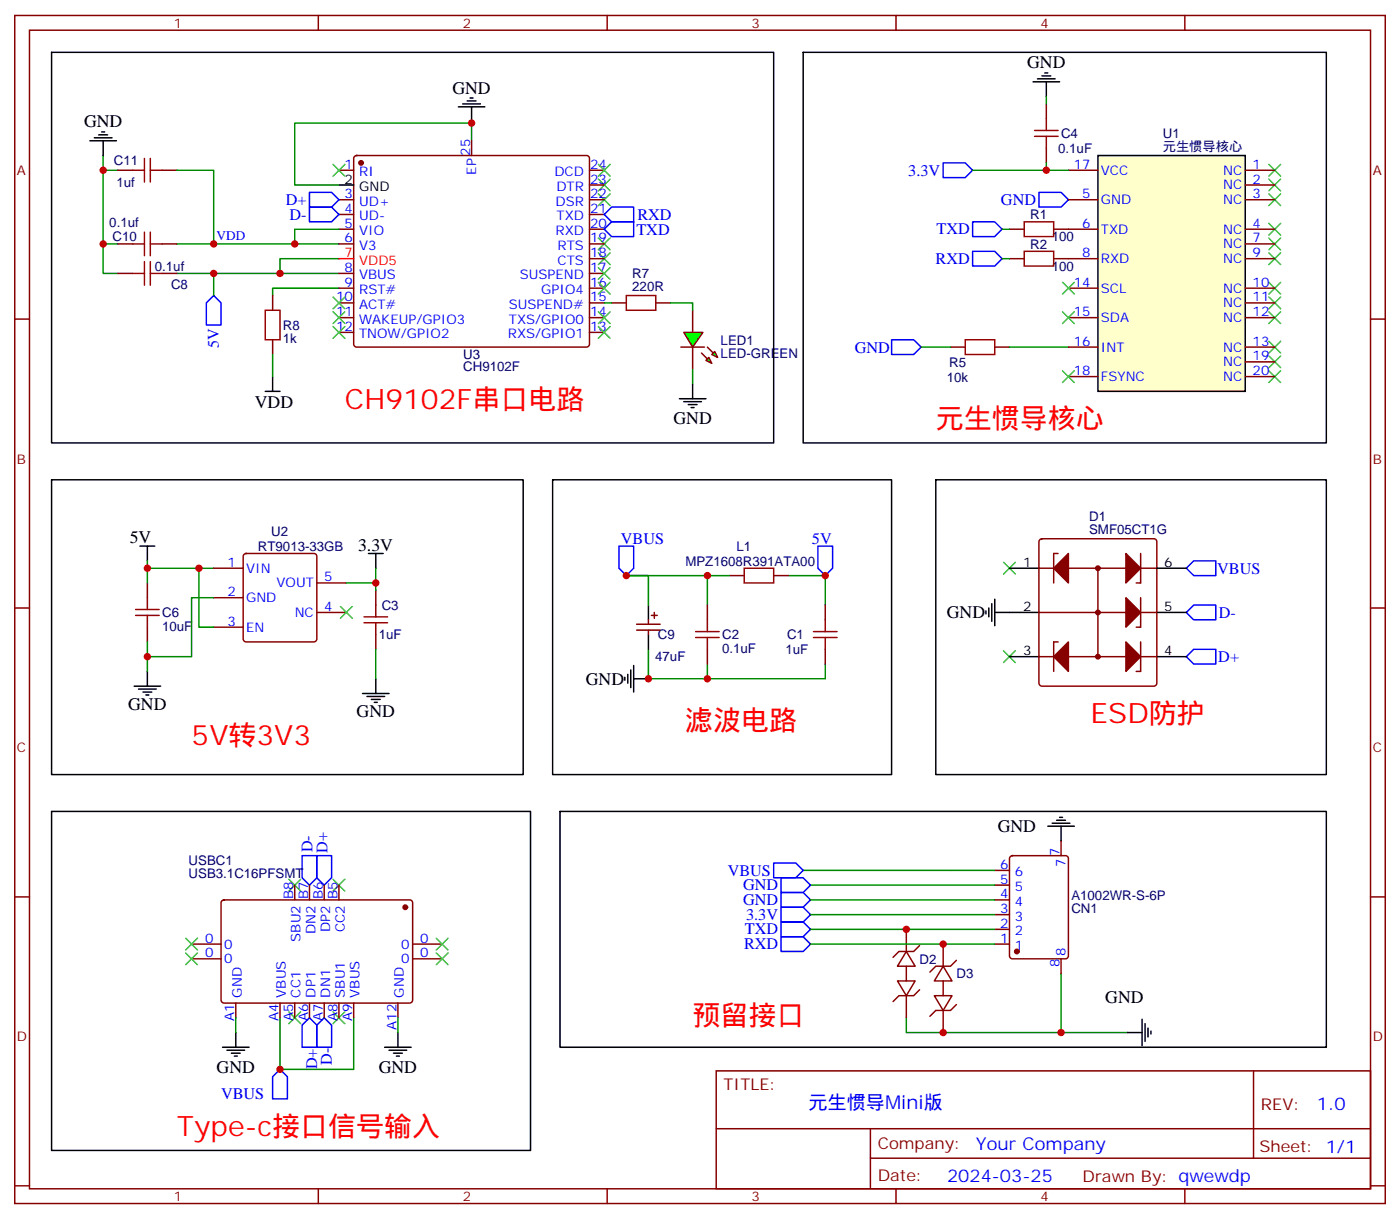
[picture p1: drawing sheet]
<svg xmlns="http://www.w3.org/2000/svg" width="335mm" height="292mm" viewBox="0 0 335 292" stroke-linecap="round" stroke-linejoin="round" font-family="sans-serif">
<g fill="none" stroke="#3c3" stroke-width=".35">
<path d="M303.7 39.3l2.9 2.9M306.6 39.3l-2.9 2.9M303.7 57l2.9 2.8M303.7 53.4l2.9 2.9M303.7 46.4l2.9 2.8M303.7 42.9l2.9 2.8M306.6 57l-2.9 2.8M306.6 53.4l-2.9 2.9M306.6 46.4l-2.9 2.8M306.6 42.9l-2.9 2.8M303.7 74.6l2.9 2.8M303.7 71.1l2.9 2.8"/>
<path d="M303.7 67.6l2.9 2.8M303.7 60.5l2.9 2.8M306.6 74.6l-2.9 2.8M306.6 71.1l-2.9 2.8M306.6 67.6l-2.9 2.8M306.6 60.5l-2.9 2.8M303.7 88.7l2.9 2.8M303.7 85.2l2.9 2.8M303.7 81.7l2.9 2.8M306.6 88.7l-2.9 2.8M306.6 85.2l-2.9 2.8M306.6 81.7l-2.9 2.8"/>
</g>
<path d="M247.6 32.6h5.7M247.6 31.2h5.7M250.5 28.4v2.8M250.5 32.6v2.9M245.2 53.1h7v3.5h-7zM245.2 60.1h7v3.6h-7zM231.1 81.3h7v3.5h-7z" fill="none" stroke="#a10000" stroke-width=".35"/>
<path d="M250.5 24.9v3.5M250.5 35.5v3.5M241.7 54.9h3.5M252.2 54.9h3.6M241.7 61.9h3.5M252.2 61.9h3.6M227.5 83.1h3.6M238.1 83.1h3.6" fill="none" stroke="#870000" stroke-width=".35"/>
<path d="M225.8 39h5.3l1.7 1.7-1.7 1.8h-5.3zM232.8 53.1h5.3l1.8 1.8-1.8 1.7h-5.3zM248.7 46h5.3l1.8 1.8-1.8 1.8h-5.3zM232.8 60.1h5.3l1.8 1.8-1.8 1.8h-5.3zM213.4 81.3h5.3l1.8 1.8-1.8 1.7h-5.3z" fill="none" stroke="#00f" stroke-width=".35"/>
<path d="M220.5 83.1h7M241.7 83.1h14.1" fill="none" stroke="#008700" stroke-width=".35"/>
<path d="M247.3 19.6h6.3M248.4 18.9h4.2M249.4 18.2h2.1M250.1 17.5h.7M250.5 19.6v3.5" fill="none" stroke="#000" stroke-width=".35"/>
<path d="M262.8 37.2h35.3v56.5h-35.3z" fill="#ffc" stroke="#000" stroke-width=".35"/>
<g fill="none" stroke="#870000" stroke-width=".35">
<path d="M255.8 40.7h7M255.8 47.8h7M255.8 54.9h7M298.1 40.7h7.1M298.1 44.3h7.1M298.1 47.8h7.1M298.1 54.9h7.1M298.1 58.4h7.1M255.8 61.9h7M255.8 69h7M255.8 76h7M298.1 61.9h7.1"/>
<path d="M298.1 69h7.1M298.1 72.5h7.1M298.1 76h7.1M255.8 83.1h7M255.8 90.1h7M298.1 83.1h7.1M298.1 90.1h7.1M298.1 86.6h7.1"/>
</g>
<path d="M240.2 134.6l2.9 2.8M243.1 134.6l-2.9 2.8M240.2 155.8l2.9 2.8M243.1 155.8l-2.9 2.8" fill="none" stroke="#3c3" stroke-width=".35"/>
<path d="M284 136l1.8-1.8h5.2v3.6h-5.2zM284 146.6l1.8-1.8h5.2v3.5h-5.2zM284 157.2l1.8-1.8h5.2v3.5h-5.2z" fill="none" stroke="#00f" stroke-width=".35"/>
<path d="M236 146.2v.7M236.7 145.5v2.1M237.4 144.5v4.2M238.1 146.6h3.6M238.1 143.4v6.4" fill="none" stroke="#000" stroke-width=".35"/>
<path d="M248.9 129.1l.5-.2h26.8a.71 .71 0 0 1 .7 .7v33.9a.76 .76 0 0 1-.7 .7h-26.8a.76 .76 0 0 1-.7-.7v-33.9z" fill="#fff" stroke="#870000" stroke-width=".35"/>
<g fill="none" stroke="#000" stroke-width=".35">
<path d="M63.5 93.7h3.5M65.3 90.1v3.6M33.5 130.7h3.5M35.3 130.7v3.5M88.2 132.5h3.5M90 132.5v3.5M241.7 136h7M276.9 136h7.1M151.7 159.3v6.3M155.2 144.8v3.5M155.2 151.9v3.5M241.7 146.6h7"/>
<path d="M241.7 157.2h7M276.9 146.6h7.1M276.9 157.2h7.1M32.1 164.2h6.4M33.2 164.9h4.2M34.2 165.6h2.1M34.9 166.3h.7M35.3 160.7v3.5M86.8 166h6.3M87.8 166.7h4.3M88.9 167.4h2.1M89.6 168.1h.7"/>
<path d="M90 162.5v3.5M149.6 162.1v.7M150.3 161.4v2.1M151 160.3v4.3M151.7 162.5h3.5M53.3 250.6h6.3M54.3 251.4h4.3M55.4 252.1h2.1M56.1 252.8h.7M56.4 247.1v3.5M92.1 250.6h6.3M93.1 251.4h4.3"/>
<path d="M94.2 252.1h2.1M94.9 252.8h.7M95.2 247.1v3.5"/>
</g>
<g fill="none" stroke="#870000" stroke-width=".35">
<path d="M65.3 70.7v3.6M165.8 74.3v5.3M65.3 81.3v3.5M165.8 83.1v5.3M35.3 139.5v3.6M51.2 136h7M58.4 132.7l.5-.2h16.2a.71 .71 0 0 1 .7 .7v19.7a.76 .76 0 0 1-.7 .7h-16.2a.76 .76 0 0 1-.7-.7v-19.7zM75.8 139.5h7.1M174.6 137.8h3.6M185.2 137.8h3.5M248.7 136h28.2M253.3 132.5h-1.1v7"/>
<path d="M262.8 136v21.2M273 132.5v7h-1M35.3 150.1v3.5M51.2 150.1h7M51.2 143.1h7M75.8 146.6h7.1M90 141.3v3.5M90 151.9v3.5M152.4 149.4h5.6M152.4 150.8h5.6M155.2 148.3v1.1M155.2 150.8v1.1"/>
<path d="M155.9 147.3h1.4M156.6 146.6v1.4M169.3 144.8v3.5M169.3 155.4v3.5M197.6 144.8v3.5M197.6 155.4v3.5M248.7 157.2h28.2M248.7 146.6h28.2M253.3 153.6h-1.1v7.1M273 143.1v7h-1M273 153.6v7.1h-1M53.2 215.6l.4-.2h44.5a.71 .71 0 0 1 .7 .7v23.3a.76 .76 0 0 1-.7 .7h-44.5a.76 .76 0 0 1-.7-.7v-23.3z"/>
<path d="M70.6 211.8v3.6M74.1 211.8v3.6M77.6 211.8v3.6M81.1 211.8v3.6M45.9 226h7M45.9 229.5h7M98.8 226h7M98.8 229.5h7M56.4 240.1v3.5M67 240.1v3.5M70.6 240.1v3.5M74.1 240.1v3.5"/>
<path d="M77.6 240.1v3.5M81.1 240.1v3.5M84.7 240.1v3.5M95.2 240.1v3.5"/>
<circle cx="262.8" cy="136" r=".35"/>
<circle cx="262.8" cy="146.6" r=".35"/>
<circle cx="262.8" cy="157.2" r=".35"/>
</g>
<g fill="#870000" stroke="#870000" stroke-width=".35">
<path d="M252.2 136l3.6-3.5v7z"/>
<path d="M269.5 132.5l3.5 3.5-3.5 3.5z"/>
<path d="M269.5 153.6l3.5 3.6-3.5 3.5z"/>
<path d="M252.2 157.2l3.6-3.6v7.1z"/>
<path d="M269.5 143.1l3.5 3.5-3.5 3.5z"/>
<circle cx="262.8" cy="136" r=".53"/>
<circle cx="262.8" cy="146.6" r=".53"/>
<circle cx="262.8" cy="157.2" r=".53"/>
<circle cx="97" cy="217.1" r=".53"/>
</g>
<path d="M148.2 130.7h3.5v5.3l-1.8 1.8-1.7-1.8zM195.8 130.7h3.5v5.3l-1.7 1.8-1.8-1.8zM72.3 204.8h3.5v5.3l-1.7 1.7-1.8-1.7zM75.8 204.8h3.6v5.3l-1.8 1.7-1.8-1.7zM67 255.9l1.8 1.8v5.3h-3.5v-5.3zM74.1 243.6l1.7 1.8v5.2h-3.5v-5.2zM77.6 243.6l1.8 1.8v5.2h-3.6v-5.2z" fill="none" stroke="#00f" stroke-width=".35"/>
<g fill="none" stroke="#008700" stroke-width=".35">
<path d="M250.5 39v1.7M232.8 40.7h23M239.9 54.9h1.8M42.3 65.4h38.8M81.1 61.9h-14.1v3.5M81.1 69h-15.8v1.7M239.9 61.9h1.8M65.3 84.8v5.3M35.3 134.2v1.8h15.9M35.3 136v3.5M47.6 136v14.1h3.6M90 136v3.5h-7.1"/>
<path d="M90 139.5v1.8M169.3 137.8v7M174.6 137.8h-24.7h5.3v7M188.7 137.8h8.9v7M35.3 153.6v7.1M51.2 143.1h-5.3v14.1h-10.6M90 155.4v7.1M155.2 155.4v7.1h42.4v-3.6M169.3 158.9v3.6M56.4 243.6v3.5M67 243.6v12.3h17.7v-12.3M95.2 243.6v3.5"/>
</g>
<g fill="none" stroke="#3c3" stroke-width=".35">
<path d="M143.2 57l2.8 2.8M143.2 46.4l2.8 2.8M143.2 42.9l2.8 2.8M146 57l-2.8 2.8M146 46.4l-2.8 2.8M146 42.9l-2.8 2.8M143.2 60.5l2.8 2.8M146 60.5l-2.8 2.8M81.5 145.2l2.8 2.8M84.3 145.2l-2.8 2.8M69.1 210.4l2.9 2.9M72 210.4l-2.9 2.9"/>
<path d="M79.7 210.4l2.8 2.9M82.5 210.4l-2.8 2.9M44.4 224.5l2.9 2.9M44.4 228.1l2.9 2.8M47.3 224.5l-2.9 2.9M47.3 228.1l-2.9 2.8M104.4 224.5l2.8 2.9M104.4 228.1l2.8 2.8M107.2 224.5l-2.8 2.9M107.2 228.1l-2.8 2.8M69.1 242.2l2.9 2.8M72 242.2l-2.9 2.8"/>
<path d="M79.7 242.2l2.8 2.8M82.5 242.2l-2.8 2.8"/>
</g>
<g fill="none" stroke="#a10000" stroke-width=".35">
<path d="M63.5 74.3h3.5v7h-3.5zM178.2 136h7v3.5h-7zM32.5 147.3h5.6M32.5 145.9h5.6M35.3 143.1v2.8M35.3 147.3v2.8M87.1 149h5.7M87.1 147.6h5.7M90 144.8v2.8M90 149v2.9M166.5 152.6h5.7M166.5 151.2h5.7"/>
<path d="M169.3 148.3v2.9M169.3 152.6v2.8M194.7 152.6h5.7M194.7 151.2h5.7M197.6 148.3v2.9M197.6 152.6v2.8"/>
</g>
<path d="M50.8 58.4h.7M51.2 58v.7" fill="none" stroke="#000" stroke-width=".24"/>
<g fill="#0f0" stroke="#870000" stroke-width=".35">
<path d="M169 86.3l.7-.8 .7 1.5z"/>
<path d="M171.1 84.1l.7 1.4-1.4-.7z"/>
</g>
<g fill="#870000" stroke="#870000" stroke-width=".35">
<path d="M167.9 84.5l1.4 1.4z"/>
<path d="M169.3 83.1l1.4 1.4z"/>
</g>
<path d="M163 83.1h5.6z" fill="#f00" stroke="#870000" stroke-width=".35"/>
<path d="M163.7 79.6h4.6l-2.5 3.5z" fill="#0f0" stroke="#870000" stroke-width=".35"/>
<g fill="none" stroke="#a10000" stroke-width=".35">
<path d="M34.6 37.9v5.7M36 37.9v5.7M31.7 40.7h2.9M31.7 58.4h2.9M34.6 55.6v5.6M36 55.6v5.6M36 40.7h2.8M36 58.4h2.8M31.7 65.4h2.9M34.6 62.6v5.7M36 62.6v5.7M36 65.4h2.8"/>
<path d="M149.9 70.7h7.1v3.6h-7.1z"/>
</g>
<g fill="none" stroke="#870000" stroke-width=".35">
<path d="M3.5 3.7h328.1v284.3h-328.1zM7.1 7.2h321v277.3h-321zM76.2 3.7v3.5M145.3 3.7v3.5M214.5 3.7v3.5M283.6 3.7v3.5M84.9 37.4l.5-.2h55a.71 .71 0 0 1 .7 .7v44.5a.76 .76 0 0 1-.7 .7h-55a.76 .76 0 0 1-.7-.7v-44.5zM112.9 33.7v3.5M28.2 40.7h3.5M28.2 58.4h3.5M38.8 40.7h3.5M38.8 58.4h3.5"/>
<path d="M81.1 40.7h3.6M81.1 58.4h3.6M81.1 47.8h3.6M81.1 51.3h3.6M81.1 54.9h3.6M141.1 40.7h3.5M141.1 58.4h3.5M141.1 47.8h3.5M141.1 51.3h3.5M141.1 54.9h3.5M141.1 44.3h3.5M3.5 76.4h3.6"/>
<path d="M28.2 65.4h3.5M38.8 65.4h3.5M81.1 72.5h3.6M81.1 65.4h3.6M81.1 69h3.6M81.1 76h3.6M81.1 79.6h3.6M141.1 72.5h3.5M141.1 65.4h3.5M141.1 69h3.5M141.1 76h3.5M141.1 79.6h3.5"/>
<path d="M141.1 61.9h3.5M146.4 72.5h3.5M157 72.5h3.5M328.1 76.4h3.5M3.5 145.5h3.6M328.1 145.5h3.5M3.5 214.7h3.6M238.1 218.9h3.6M238.1 215.4h3.6M238.1 211.8h3.6M238.1 208.3h3.6M241.9 205l.5-.2h12.7a.71 .71 0 0 1 .7 .7v23.3a.76 .76 0 0 1-.7 .7h-12.7a.76 .76 0 0 1-.7-.7v-23.3z"/>
<path d="M254 201.3v3.5M328.1 214.7h3.5M214.8 234.8h4.3l-2.1 3.5zM217 227.7l2.1 3.5h-4.3zM217 222.4v5.3M217 231.2v3.6M217 238.3v5.3M220.1 236.9l-1.4 1.4h-3.5l-1.4 1.4M220.1 226.3l-1.4 1.4h-3.5l-1.4 1.4M223.7 238.3h4.2l-2.1 3.5zM225.8 231.2l2.1 3.6h-4.2zM225.8 226v5.2"/>
<path d="M225.8 234.8v3.5M229 229.8l-1.5 1.4h-3.5l-1.4 1.5M238.1 226h3.6M238.1 222.4h3.6M254 229.5v3.5M171.4 256.3h156.7v28.2h-156.7zM225.8 241.8v5.3M229 240.4l-1.5 1.4h-3.5l-1.4 1.4M300.1 256.3v20.9M171.5 270.1h156.5M208.4 277.2h119.6M208.4 270.1v14.2"/>
<path d="M3.5 283.8h3.6M76.2 284.5v3.5M145.3 284.5v3.5M214.5 284.5v3.5M283.6 284.5v3.5M328.1 283.8h3.5"/>
</g>
<g fill="none" stroke="#000" stroke-width=".35">
<path d="M12.3 12.5h172.9v93.5h-172.9zM192.3 12.5h125.2v93.5h-125.2zM21.5 33.7h6.4M22.6 33h4.2M23.6 32.3h2.2M24.3 31.6h.7M24.7 33.7v3.5M109.7 25.6h6.4M110.8 24.9h4.2M111.8 24.2h2.1M112.5 23.5h.7M112.9 25.6v3.5"/>
<path d="M81.1 44.3h3.6M162.6 95.4h6.4M163.7 96.1h4.2M164.7 96.8h2.2M165.5 97.5h.7M165.8 91.9v3.5M12.3 114.8h112.9v70.6h-112.9zM132.3 114.8h81.1v70.6h-81.1zM224 114.8h93.5v70.6h-93.5zM12.3 194.2h114.7v81.1h-114.7zM134.1 194.2h183.4v56.4h-183.4zM250.8 197.7h6.4"/>
<path d="M251.9 197h4.2M252.9 196.3h2.2M253.6 195.6h.8M254 197.7v3.6M269.9 247.1h3.5M273.4 243.9v6.4M274.1 245v4.2M274.8 246.1v2.1M275.5 246.8v.7"/>
</g>
<g fill="none" stroke="#008700" stroke-width=".35">
<path d="M24.7 37.2v3.5h3.5M112.9 29.5h-42.3v14.8h10.5M112.9 29.1v4.6M250.5 23.1v1.8M24.7 40.7v24.7h3.5M24.7 58.4h3.5M42.3 40.7h8.9v17.7M42.3 58.4h38.8M81.1 54.9h-10.5v3.5M51.2 65.4v5.3M144.6 72.5h1.8M160.5 72.5h5.3v1.8"/>
<path d="M165.8 88.4v3.5M192.3 208.3h45.8M194 218.9h44.1M194 215.4h44.1M194 211.8h44.1M194 226h44.1M194 222.4h44.1M254 233v14.1M217 243.6v3.5h52.9"/>
</g>
<g fill="#870000" stroke="#870000" stroke-width=".35">
<circle cx="86.4" cy="39" r=".53"/>
<circle cx="243.4" cy="227.7" r=".53"/>
</g>
<path d="M81.1 61.9h3.6" fill="none" stroke="#f00" stroke-width=".35"/>
<g fill="none" stroke="#3c3" stroke-width=".35">
<path d="M79.7 39.3l2.8 2.9M82.5 39.3l-2.8 2.9M143.2 39.3l2.8 2.9M146 39.3l-2.8 2.9M79.7 71.1l2.8 2.8M79.7 74.6l2.8 2.8M79.7 78.1l2.8 2.9M82.5 71.1l-2.8 2.8M82.5 74.6l-2.8 2.8M82.5 78.1l-2.8 2.9M143.2 64l2.8 2.9M143.2 67.6l2.8 2.8"/>
<path d="M143.2 74.6l2.8 2.8M143.2 78.1l2.8 2.9M146 64l-2.8 2.9M146 67.6l-2.8 2.8M146 74.6l-2.8 2.8M146 78.1l-2.8 2.9M254.4 67.6l2.8 2.8M254.4 74.6l2.8 2.8M257.2 67.6l-2.8 2.8M257.2 74.6l-2.8 2.8M254.4 88.7l2.8 2.8M257.2 88.7l-2.8 2.8"/>
</g>
<path d="M74.1 46h5.3l1.7 1.8-1.7 1.8h-5.3zM74.1 49.6h5.3l1.7 1.7-1.7 1.8h-5.3zM144.6 54.9l1.8-1.8h5.3v3.5h-5.3zM144.6 51.3l1.8-1.7h5.3v3.5h-5.3zM51.2 70.7l1.7 1.8v5.3h-3.5v-5.3zM185.2 206.6h5.3l1.8 1.7-1.8 1.8h-5.3zM187 213.6h5.3l1.7 1.8-1.7 1.7h-5.3zM187 217.1h5.3l1.7 1.8-1.7 1.8h-5.3zM187 210.1h5.3l1.7 1.7-1.7 1.8h-5.3zM187 220.7h5.3l1.7 1.7-1.7 1.8h-5.3zM187 224.2h5.3l1.7 1.8-1.7 1.7h-5.3z" fill="none" stroke="#00f" stroke-width=".35"/>
<g fill="#c00">
<circle cx="67" cy="255.9" r=".88"/>
<circle cx="155.2" cy="162.5" r=".88"/>
<circle cx="169.3" cy="162.5" r=".88"/>
<circle cx="169.3" cy="137.8" r=".88"/>
<circle cx="149.9" cy="137.8" r=".88"/>
<circle cx="35.3" cy="136" r=".88"/>
<circle cx="90" cy="139.5" r=".88"/>
<circle cx="35.3" cy="157.2" r=".88"/>
<circle cx="47.6" cy="136" r=".88"/>
<circle cx="197.6" cy="137.8" r=".88"/>
<circle cx="250.5" cy="40.7" r=".88"/>
<circle cx="67" cy="65.4" r=".88"/>
<circle cx="112.9" cy="29.5" r=".88"/>
<circle cx="225.8" cy="226" r=".88"/>
<circle cx="217" cy="222.4" r=".88"/>
<circle cx="254" cy="247.1" r=".88"/>
<circle cx="225.8" cy="247.1" r=".88"/>
<circle cx="51.2" cy="58.4" r=".88"/>
<circle cx="70.6" cy="58.4" r=".88"/>
<circle cx="24.7" cy="40.7" r=".88"/>
<circle cx="24.7" cy="58.4" r=".88"/>
<circle cx="51.2" cy="65.4" r=".88"/>
</g>
<g font-size="6.7" fill="#f00">
<text x="82.5" y="97.9">CH9102F串口电路</text>
<text x="224" y="102.5">元生惯导核心</text>
<text x="261.1" y="173">ESD防护</text>
<text x="45.9" y="178.3">5V转3V3</text>
<text x="164" y="174.8">滤波电路</text>
<text x="165.8" y="245.4">预留接口</text>
<text x="42.3" y="271.8">Type-c接口信号输入</text>
</g>
<text font-size="4.6" fill="#00f" x="193.5" y="265.3">元生惯导Mini版</text>
<g font-size="4.2">
<text x="245.9" y="16.4">GND</text>
<text x="108.3" y="22.4">GND</text>
<text x="20.1" y="30.5">GND</text>
<text x="61" y="97.5">VDD</text>
<text x="161.2" y="101.5">GND</text>
<text x="31" y="130">5V</text>
<text x="85.7" y="131.8">3.3V</text>
<text x="226.7" y="148">GND</text>
<text x="140.2" y="163.9">GND</text>
<text x="30.7" y="169.9">GND</text>
<text x="85.4" y="171.6">GND</text>
<text x="238.8" y="199.1">GND</text>
<text x="264.6" y="240.1">GND</text>
<text x="51.9" y="256.7">GND</text>
<text x="90.7" y="256.7">GND</text>
</g>
<g font-size="4.2" fill="#00f">
<text x="315.2" y="265.6">1.0</text>
<text x="233.6" y="275.1">Your Company</text>
<text x="226.7" y="282.9">2024-03-25</text>
<text x="288.2" y="282.8">ew</text>
<text x="294.2" y="282.8">dp</text>
</g>
<g font-size="3.9" fill="#00f">
<text x="217.4" y="42">3.3V</text>
<text x="68.4" y="49">D+</text>
<text x="69.3" y="52.5">D-</text>
<text x="152.6" y="52.6">RXD</text>
<text x="239.6" y="49.1">GND</text>
<text x="152.3" y="56.2">TXD</text>
<text x="224.2" y="56.1">TXD</text>
<text x="224" y="63.2">RXD</text>
<text x="52.4" y="83.2" transform="rotate(-90 52.4 83.2)">5V</text>
<text x="204.6" y="84.4">GND</text>
<text x="148.6" y="130.2">VBUS</text>
<text x="194.4" y="130.1">5V</text>
<text x="291.4" y="137.3">VBUS</text>
<text x="291.7" y="147.9">D-</text>
<text x="291.6" y="158.5">D+</text>
<text x="74.8" y="204" transform="rotate(-90 74.8 204)">D-</text>
<text x="78.4" y="204.2" transform="rotate(-90 78.4 204.2)">D+</text>
<text x="174.2" y="209.6">VBUS</text>
<text x="177.9" y="213.1">GND</text>
<text x="177.9" y="216.6">GND</text>
<text x="178.6" y="220.2">3.3V</text>
<text x="178.1" y="227.1">RXD</text>
<text x="178.3" y="223.6">TXD</text>
<text x="75.9" y="255.9" transform="rotate(-90 75.9 255.9)">D+</text>
<text x="79.4" y="254.9" transform="rotate(-90 79.4 254.9)">D-</text>
<text x="52.9" y="263">VBUS</text>
</g>
<g font-size="3.9" fill="#800">
<text x="173.2" y="260.9">TITLE:</text>
<text x="301.8" y="265.6">REV:</text>
<text x="210.1" y="275.1">Company:</text>
<text x="301.5" y="275.7">Sheet: 1/1</text>
<text x="210.1" y="282.8">Date:</text>
<text x="259.2" y="282.8">Draw</text>
<text x="269.3" y="282.8">n By: qw</text>
</g>
<g font-size="3.2" fill="#800">
<text x="41.6" y="6.7">1</text>
<text x="110.8" y="6.7">2</text>
<text x="179.9" y="6.7">3</text>
<text x="249.1" y="6.7">4</text>
<text x="4.1" y="41.8">A</text>
<text x="328.6" y="41.8">A</text>
<text x="4.1" y="110.9">B</text>
<text x="328.6" y="110.9">B</text>
<text x="4.1" y="180.1">C</text>
<text x="328.6" y="180.1">C</text>
<text x="4.1" y="249.2">D</text>
<text x="328.6" y="249.2">D</text>
<text x="41.6" y="287.5">1</text>
<text x="110.8" y="287.5">2</text>
<text x="179.9" y="287.5">3</text>
<text x="249.1" y="287.5">4</text>
</g>
<g font-size="3.2" fill="#000080">
<text x="254" y="33.1">C4</text>
<text x="278.4" y="33">U1</text>
<text x="27.3" y="39.4">C11</text>
<text x="253.3" y="36.6">0.1uF</text>
<text x="278.4" y="36.2">元生惯导核心</text>
<text x="27.9" y="44.7">1uf</text>
<text x="246.6" y="52.5">R1</text>
<text x="26.2" y="54.2">0.1uf</text>
<text x="27" y="57.8">C10</text>
<text x="246.6" y="59.5">R2</text>
<text x="251.8" y="57.8">100</text>
<text x="37.1" y="64.8">0.1uf</text>
<text x="251.8" y="64.8">100</text>
<text x="41" y="69.1">C8</text>
<text x="151.4" y="69.7">220R</text>
<text x="151.4" y="66.5">R7</text>
<text x="67.7" y="82.1">1k</text>
<text x="67.7" y="79">R8</text>
<text x="172.5" y="82.5">LED1</text>
<text x="110.9" y="88.8">CH9102F</text>
<text x="110.9" y="85.9">U3</text>
<text x="172.5" y="85.6">LED-GREEN</text>
<text x="227.2" y="87.8">R5</text>
<text x="226.6" y="91.3">10k</text>
<text x="260.7" y="124.7">D1</text>
<text x="61.7" y="131.9">RT9013-33GB</text>
<text x="64.9" y="128.2">U2</text>
<text x="176.3" y="131.9">L1</text>
<text x="260.7" y="127.9">SMF05CT1G</text>
<text x="164.1" y="135.4">MPZ1608R391ATA00</text>
<text x="38.8" y="147.7">C6</text>
<text x="91.4" y="145.9">C3</text>
<text x="38.8" y="150.9">10uF</text>
<text x="90.6" y="153">1uF</text>
<text x="157.5" y="153">C9</text>
<text x="172.9" y="153">C2</text>
<text x="188.4" y="153">C1</text>
<text x="156.9" y="158.3">47uF</text>
<text x="172.9" y="156.2">0.1uF</text>
<text x="188.1" y="156.6">1uF</text>
<text x="45.2" y="206.9">USBC1</text>
<text x="45.2" y="210.1">USB3.1C16PFSMT</text>
<text x="256.5" y="215.4">A1002WR-S-6P</text>
<text x="256.5" y="218.5">CN1</text>
<text x="220.2" y="230.6">D2</text>
<text x="229" y="234.1">D3</text>
</g>
<g font-size="3.2" fill="#00f">
<text x="82.5" y="40.4">1</text>
<text x="112.5" y="37.2" transform="rotate(-90 112.5 37.2)">25</text>
<text x="113.9" y="41.8" transform="rotate(-90 113.9 41.8)">EP</text>
<text x="141.3" y="40.4">24</text>
<text x="257" y="40.4">17</text>
<text x="263.5" y="41.8">VCC</text>
<text x="292.8" y="41.8">NC</text>
<text x="299.9" y="40.4">1</text>
<text x="82.5" y="47.4">3</text>
<text x="86" y="42.2">RI</text>
<text x="132.7" y="42.2">DCD</text>
<text x="133.2" y="45.7">DTR</text>
<text x="141.3" y="47.4">22</text>
<text x="141.3" y="43.9">23</text>
<text x="259" y="47.4">5</text>
<text x="292.8" y="45.3">NC</text>
<text x="299.9" y="43.9">2</text>
<text x="299.9" y="47.4">3</text>
<text x="82.5" y="51">4</text>
<text x="86" y="49.2">UD+</text>
<text x="86" y="52.7">UD-</text>
<text x="133" y="49.2">DSR</text>
<text x="133.2" y="52.7">TXD</text>
<text x="141.3" y="51">21</text>
<text x="263.5" y="48.9">GND</text>
<text x="292.8" y="48.9">NC</text>
<text x="51.9" y="57.5">VDD</text>
<text x="82.5" y="54.5">5</text>
<text x="82.5" y="58">6</text>
<text x="86" y="56.3">VIO</text>
<text x="86" y="59.8">V3</text>
<text x="133" y="56.3">RXD</text>
<text x="133.5" y="59.8">RTS</text>
<text x="141.3" y="58">19</text>
<text x="141.3" y="54.5">20</text>
<text x="259" y="54.5">6</text>
<text x="263.5" y="55.9">TXD</text>
<text x="292.8" y="55.9">NC</text>
<text x="292.8" y="59.4">NC</text>
<text x="299.9" y="54.5">4</text>
<text x="299.9" y="58">7</text>
<text x="82.5" y="65.1">8</text>
<text x="133.5" y="63.3">CTS</text>
<text x="141.3" y="65.1">17</text>
<text x="141.3" y="61.6">18</text>
<text x="259" y="61.6">8</text>
<text x="263.5" y="63">RXD</text>
<text x="292.8" y="63">NC</text>
<text x="299.9" y="61.6">9</text>
<text x="82.5" y="68.6">9</text>
<text x="86" y="66.9">VBUS</text>
<text x="86" y="70.4">RST#</text>
<text x="124.4" y="66.9">SUSPEND</text>
<text x="129.6" y="70.4">GPIO4</text>
<text x="141.3" y="68.6">16</text>
<text x="257" y="68.6">14</text>
<text x="263.5" y="70">SCL</text>
<text x="292.8" y="70">NC</text>
<text x="299.9" y="68.6">10</text>
<text x="80.5" y="72.1">10</text>
<text x="80.5" y="75.7">11</text>
<text x="86" y="73.9">ACT#</text>
<text x="86" y="77.4">WAKEUP/GPIO3</text>
<text x="121.8" y="73.9">SUSPEND#</text>
<text x="121.8" y="77.4">TXS/GPIO0</text>
<text x="141.3" y="75.7">14</text>
<text x="141.3" y="72.1">15</text>
<text x="257" y="75.7">15</text>
<text x="263.5" y="77.1">SDA</text>
<text x="292.8" y="73.6">NC</text>
<text x="292.8" y="77.1">NC</text>
<text x="299.9" y="72.1">11</text>
<text x="299.9" y="75.7">12</text>
<text x="80.5" y="79.2">12</text>
<text x="86" y="81">TNOW/GPIO2</text>
<text x="121.6" y="81">RXS/GPIO1</text>
<text x="141.3" y="79.2">13</text>
<text x="257" y="82.7">16</text>
<text x="299.9" y="82.7">13</text>
<text x="257" y="89.8">18</text>
<text x="263.5" y="84.1">INT</text>
<text x="292.8" y="84.1">NC</text>
<text x="292.8" y="87.7">NC</text>
<text x="299.9" y="86.3">19</text>
<text x="299.9" y="89.8">20</text>
<text x="263.5" y="91.2">FSYNC</text>
<text x="292.8" y="91.2">NC</text>
<text x="54.4" y="135.6">1</text>
<text x="58.9" y="137.1">VIN</text>
<text x="54.4" y="142.7">2</text>
<text x="66.2" y="140.6">VOUT</text>
<text x="77.6" y="139.2">5</text>
<text x="54.4" y="149.8">3</text>
<text x="58.9" y="144.1">GND</text>
<text x="70.6" y="147.6">NC</text>
<text x="77.6" y="146.2">4</text>
<text x="58.9" y="151.2">EN</text>
<text x="239.5" y="208">6</text>
<text x="243" y="209.7">6</text>
<text x="253.6" y="204.8" transform="rotate(-90 253.6 204.8)">7</text>
<text x="255.1" y="207.5" transform="rotate(-90 255.1 207.5)">7</text>
<text x="70.2" y="215.2" transform="rotate(-90 70.2 215.2)">B8</text>
<text x="73.7" y="215.2" transform="rotate(-90 73.7 215.2)">B7</text>
<text x="77.3" y="215.2" transform="rotate(-90 77.3 215.2)">B6</text>
<text x="80.8" y="215.2" transform="rotate(-90 80.8 215.2)">B5</text>
<text x="239.5" y="215">4</text>
<text x="239.5" y="211.5">5</text>
<text x="243" y="213.3">5</text>
<text x="239.5" y="218.5">3</text>
<text x="243" y="220.3">3</text>
<text x="243" y="216.8">4</text>
<text x="49.1" y="225.6">0</text>
<text x="53.6" y="227">0</text>
<text x="72" y="225.4" transform="rotate(-90 72 225.4)">SBU2</text>
<text x="75.5" y="223.5" transform="rotate(-90 75.5 223.5)">DN2</text>
<text x="79" y="223.1" transform="rotate(-90 79 223.1)">DP2</text>
<text x="82.5" y="223.1" transform="rotate(-90 82.5 223.1)">CC2</text>
<text x="96.1" y="227">0</text>
<text x="100.5" y="225.6">0</text>
<text x="239.5" y="225.6">1</text>
<text x="239.5" y="222.1">2</text>
<text x="243" y="227.4">1</text>
<text x="243" y="223.8">2</text>
<text x="49.1" y="229.1">0</text>
<text x="53.6" y="230.5">0</text>
<text x="96.1" y="230.5">0</text>
<text x="100.5" y="229.1">0</text>
<text x="253.6" y="231.5" transform="rotate(-90 253.6 231.5)">8</text>
<text x="255.1" y="228.8" transform="rotate(-90 255.1 228.8)">8</text>
<text x="57.9" y="238.8" transform="rotate(-90 57.9 238.8)">GND</text>
<text x="68.4" y="238.8" transform="rotate(-90 68.4 238.8)">VBUS</text>
<text x="72" y="238.8" transform="rotate(-90 72 238.8)">CC1</text>
<text x="75.5" y="238.8" transform="rotate(-90 75.5 238.8)">DP1</text>
<text x="79" y="238.8" transform="rotate(-90 79 238.8)">DN1</text>
<text x="82.5" y="238.8" transform="rotate(-90 82.5 238.8)">SBU1</text>
<text x="86.1" y="238.8" transform="rotate(-90 86.1 238.8)">VBUS</text>
<text x="96.7" y="238.8" transform="rotate(-90 96.7 238.8)">GND</text>
<text x="56.1" y="244.4" transform="rotate(-90 56.1 244.4)">A1</text>
<text x="66.7" y="244.4" transform="rotate(-90 66.7 244.4)">A4</text>
<text x="70.2" y="244.4" transform="rotate(-90 70.2 244.4)">A5</text>
<text x="73.7" y="244.4" transform="rotate(-90 73.7 244.4)">A6</text>
<text x="77.3" y="244.4" transform="rotate(-90 77.3 244.4)">A7</text>
<text x="80.8" y="244.4" transform="rotate(-90 80.8 244.4)">A8</text>
<text x="84.3" y="244.4" transform="rotate(-90 84.3 244.4)">A9</text>
<text x="94.9" y="246.4" transform="rotate(-90 94.9 246.4)">A12</text>
</g>
<g font-size="3.2">
<text x="82.5" y="43.9">2</text>
<text x="86" y="45.7">GND</text>
<text x="244.9" y="135.6">1</text>
<text x="278.7" y="135.6">6</text>
<text x="244.9" y="146.2">2</text>
<text x="278.7" y="146.2">5</text>
<text x="244.9" y="156.8">3</text>
<text x="278.7" y="156.8">4</text>
</g>
<g font-size="3.2" fill="#f00">
<text x="82.5" y="61.6">7</text>
<text x="86" y="63.3">VDD5</text>
</g>
</svg>
